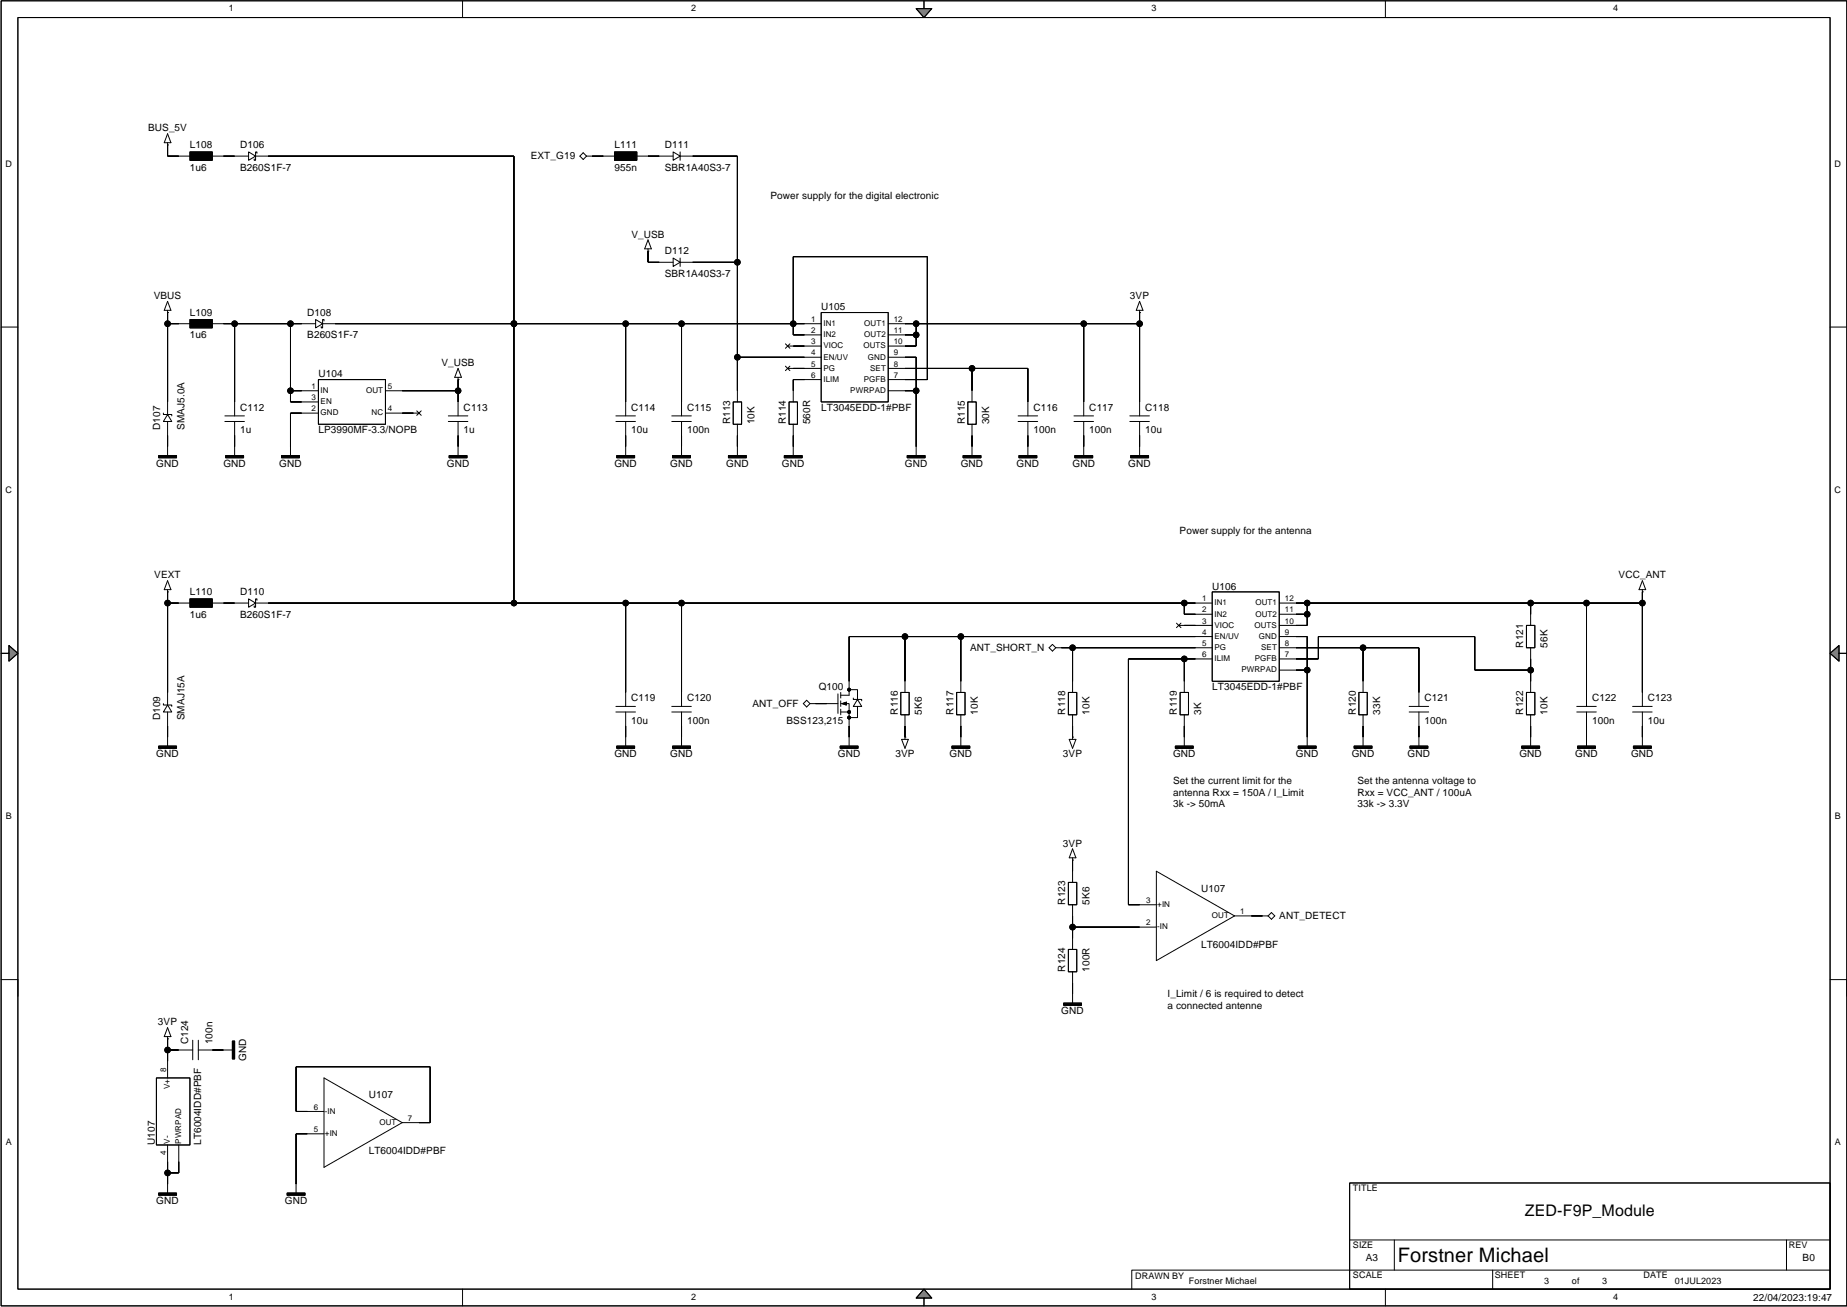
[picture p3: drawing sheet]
<svg xmlns="http://www.w3.org/2000/svg" width="420mm" height="297mm" viewBox="0 0 420 297" stroke-linecap="round" stroke-linejoin="round" font-family="sans-serif">
<path d="M416 148.5l2-1.8v1.8h1.8h-1.8v1.8z" fill-rule="evenodd" fill="#808080" stroke="#000" stroke-width=".23"/>
<path d="M418 148.5v1.8l-2-1.8 2-1.8v1.8h1.8" fill="none" stroke="#000" stroke-width=".23"/>
<path d="M210 .2v1.8h1.8l-1.8 2-1.8-2h1.8z" fill-rule="evenodd" fill="#808080" stroke="#000" stroke-width=".23"/>
<path d="M210 .2v1.8h1.8l-1.8 2-1.8-2h1.8" fill="none" stroke="#000" stroke-width=".23"/>
<path d="M2 146.7l2.1 1.8-2.1 1.8v-1.8h-1.7h1.7z" fill-rule="evenodd" fill="#808080" stroke="#000" stroke-width=".23"/>
<path d="M.3 148.5h1.7v1.8l2.1-1.8-2.1-1.8v1.8M306.8 288.7h-49.6v4.3M306.8 281.8h109.2M316.9 281.8v6.9M339.3 288.7v4.3M406.1 281.8v6.9" fill="none" stroke="#000" stroke-width=".23"/>
<path d="M210 293l1.8 2h-1.8v1.8v-1.8h-1.8z" fill-rule="evenodd" fill="#808080" stroke="#000" stroke-width=".23"/>
<g fill="none" stroke="#000" stroke-width=".23">
<path d="M.3 .2h419.5v296.6h-419.5zM4.1 4h411.9v289h-411.9zM105.1 .2v3.8M314.9 .2v3.8M38.1 32.9h.1M38.1 32.4v3.1h5.1M38.1 30.4l.8 2h-1.6zM43.2 34.5h5v1.9h-5zM48.2 35.5h8.3M56.5 34.5l1.6 1-1.6 .9zM58.1 35.5h58.7v101.6M58.4 34.8v-.3h-.3v1.9h-.3v-.3"/>
<path d="M132.6 34.7l.7 .8-.7 .7-.8-.7zM133.3 35.5h6.4M139.7 34.5h5v1.9h-5zM144.7 35.5h8.3M153 34.5l1.6 1-1.6 .9zM154.6 35.5h13v55.8M154.6 34.5v1.9M147.3 57.1h.1M147.3 56.6v3h5.7M147.3 54.5l.7 2.1h-1.5zM153 58.7l1.6 .9-1.6 1zM154.6 59.6h13"/>
<path d="M154.6 58.7v1.9M.3 74.3h3.8M38.1 71h.1M38.1 73.6h5.1M38.1 68.5l.8 2h-1.6zM38.1 70.5v23.7M43.2 72.6h5v1.9h-5zM48.2 73.6h23.5M53.3 73.6v20.9M66 73.6v17.7h6.4M71.7 72.6l1.6 1-1.6 .9zM73.3 73.6h113.3"/>
<path d="M73.6 72.9v-.3h-.3v1.9h-.3v-.3M116.8 73.6h.1M142.2 73.6v20.9M154.9 73.6v20.9M178.5 78.1l.5 .5-.5 .6M179 78.6h7.6M179.5 78.1l-.5 .5 .5 .6M186.6 71h15.3v20.3h-15.3zM186.6 76.1h-6.3v-17.8h30.5v28h-8.9M201.9 73.6h57.1M201.9 76.1h6.3M208.2 73.6v5h-6.3"/>
<path d="M246.3 73.6v20.9M259 71h.1M259 70.5v24M259 68.5l.8 2h-1.5zM416 74.3h3.8M37.1 93.9v.3h1.9v.3M38.1 94.2l.9 1.6h-1.9zM38.1 95.8v7.7M51.1 94.5h4.4M51.1 95.8h4.4M53.3 95.8v7.7M66 88.8h6.4"/>
<path d="M72.4 86.3h15.2v10.1h-15.2zM72.4 93.9h-6.4v9.6M87.6 88.8h16.5M87.6 93.9h7.6M94.7 93.4l.5 .5-.5 .5M95.7 93.4l-.5 .5 .5 .5M101.9 94.5h4.4M101.9 95.8h4.4M104.1 86.3h.1M104.1 85.8v8.7M104.1 95.8v7.7M104.1 83.7l.8 2.1h-1.5z"/>
<path d="M140 94.5h4.4M140 95.8h4.4M142.2 95.8v7.7M152.7 94.5h4.4M152.7 95.8h4.4M154.9 95.8v7.7M166.6 91.3h2v5.1h-2zM167.6 81.2h19M167.6 96.4v7.1M178.5 83.2l.5 .5-.5 .5M179 83.7h7.6M179.3 91.3h2v5.1h-2z"/>
<path d="M179.5 83.2l-.5 .5 .5 .5M180.3 96.4v7.1M186.6 86.3h-6.3v5M201.9 81.2h6.3v22.3M201.9 83.7h31.7v10.8M201.9 88.8h6.3M220 91.3h1.9v5.1h-1.9zM220.9 83.7v7.6M220.9 96.4v7.1M231.4 94.5h4.4M231.4 95.8h4.4M233.6 95.8v7.7"/>
<path d="M244.1 94.5h4.4M244.1 95.8h4.4M246.3 95.8v7.7M256.8 94.5h4.4M256.8 95.8h4.4M259 95.8v7.7M36.1 103.5h4v.5h-4zM51.3 103.5h4.1v.5h-4.1zM64 103.5h4.1v.5h-4.1zM102.1 103.5h4v.5h-4zM140.2 103.5h4v.5h-4zM152.9 103.5h4v.5h-4z"/>
<path d="M165.6 103.5h4v.5h-4zM178.3 103.5h4v.5h-4zM206.2 103.5h4.1v.5h-4.1zM218.9 103.5h4.1v.5h-4.1zM231.6 103.5h4.1v.5h-4.1zM244.3 103.5h4.1v.5h-4.1zM257 103.5h4.1v.5h-4.1zM38.1 134.5h.1M38.1 134v26.2M38.1 137.1h5.1M38.1 132l.8 2h-1.6zM43.2 136.1h5v1.9h-5z"/>
<path d="M48.2 137.1h8.3M56.5 136.1l1.6 1-1.6 .9zM58.1 137.1h217.4M58.4 136.4v-.3h-.3v1.9h-.3v-.3M142.2 137.1v23.4M154.9 137.1v23.4M269.2 137.1v2.5h6.3M275.5 134.5h15.3v20.3h-15.3zM290.8 137.1h82.5M290.8 139.6h6.3M297.1 137.1v5h-6.3M347.9 137.1v5"/>
<path d="M360.6 137.1v23.4M373.3 134.5h.1M373.3 134v26.5M373.3 132l.8 2h-1.6zM37.1 159.9v.3h1.9v.3M183.3 159.1l.8 .8-.8 .8-.7-.8zM184.1 159.9h6.4M190.5 157.7v4.4M191.1 159.9h.3M191.1 157.4v1.2M191.1 159.3v1.2M191.4 159.9l1-.3v.6z"/>
<path d="M192.4 159.9h.6v1.9h-1.9M193 156.7h1.9v2.3M193.9 158.6v.4h2v.3M194.9 159l1 1.5h-2zM204.7 157.4h1.9v5h-1.9zM205.7 144.7v12.7M217.4 157.4h1.9v5h-1.9zM218.4 144.7v12.7M239.2 146.5l.8 .7-.8 .8-.7-.8zM240 147.2h35.5M242.8 157.4h1.9v5h-1.9zM243.8 147.2v10.2"/>
<path d="M267.4 141.6l.5 .5-.5 .5M267.9 142.1h7.6M268.2 157.4h1.9v5h-1.9zM268.4 141.6l-.5 .5 .5 .5M269.2 149.8v7.6M275.5 144.7h-82.5v13.3h-1.9M275.5 149.8h-19v55.8h6.3M290.8 144.7h6.3v24.9M290.8 149.8h8.9v-5.1h35.5v7.6h12.7M290.8 147.2h31.7v13.3M290.8 152.3h6.3M308.9 157.4h1.9v5h-1.9z"/>
<path d="M309.8 147.2v10.2M346.9 157.4h2v5h-2zM346.9 142.1h2v5.1h-2zM347.9 147.2v10.2M36.1 169.6h4v.5h-4zM38.1 160.2l.9 1.6h-1.9zM38.1 161.8v7.8M140 160.5h4.4M140 161.8h4.4M140.2 169.6h4v.5h-4zM142.2 161.8v7.8M152.7 160.5h4.4"/>
<path d="M152.7 161.8h4.4M152.9 169.6h4v.5h-4zM154.9 161.8v7.8M191 169.6h4v.5h-4zM191.1 161.2v1.2M193 161.8v7.8M194.9 160.5v2.6h-2.2M196.5 162.8h.1M204.9 168h1.6l-.8 2.1zM205.7 167.5h.1M205.7 162.4v5.6M216.4 169.6h4v.5h-4z"/>
<path d="M218.4 162.4v7.2M243 168h1.5l-.7 2.1zM243.8 167.5h.1M243.8 162.4v5.6M267.1 169.6h4.1v.5h-4.1zM269.2 162.4v7.2M295.1 169.6h4v.5h-4zM307.8 169.6h4v.5h-4zM309.8 162.4v7.2M320.3 160.5h4.4M320.3 161.8h4.4M320.5 169.6h4v.5h-4z"/>
<path d="M322.5 161.8v7.8M345.9 169.6h4v.5h-4zM347.9 162.4v7.2M358.4 160.5h4.4M358.4 161.8h4.4M358.6 169.6h4v.5h-4zM360.6 161.8v7.8M371.1 160.5h4.4M371.1 161.8h4.4M371.3 169.6h4v.5h-4zM373.3 161.8v7.8M243.8 195.5h.1"/>
<path d="M243.8 195v5.5M243.8 192.9l.7 2.1h-1.5zM262.8 198l17.8 10.2-17.8 10.1zM242.8 200.5h1.9v5.1h-1.9zM242.8 215.8h1.9v5.1h-1.9zM243.8 205.6v10.2M243.8 210.7h19M280.6 208.2h7.6M289 207.4l.7 .8-.7 .7-.8-.7zM.3 222.6h3.8v3.8M38.1 236.1h.1M38.1 235.6v9.4"/>
<path d="M38.1 233.6l.8 2h-1.6zM38.1 238.6h5.7M43.8 236.4v4.5M45.1 238.6h7.7M45.1 236.4v4.5M52.8 236.6h.5v4.1h-.5zM241.8 228h4v.5h-4zM243.8 220.9v7.1M416 222.6h3.8v3.8M35.6 245h7.6v15.2h-7.6zM73.6 252.6h-6.3v-10.2h30.5v12.7h-6.4M73.6 257.7h-6.3v13.4"/>
<path d="M73.6 245l17.8 10.1-17.8 10.2zM36.1 271.1h4v.5h-4zM38.1 260.2v10.9M40.6 260.2v6.4h-2.5M65.3 271.1h4v.5h-4zM306.8 268.9h109.2v24.1h-109.2zM105.1 293v3.8M210 295h-1.8l1.8-2 1.8 2h-1.8v1.8M306.8 288.7h109.2M314.9 293v3.8"/>
<circle cx="167.6" cy="59.6" r=".63"/>
<circle cx="38.1" cy="73.6" r=".63"/>
<circle cx="53.3" cy="73.6" r=".63"/>
<circle cx="66" cy="73.6" r=".63"/>
<circle cx="116.8" cy="73.6" r=".63"/>
<circle cx="142.2" cy="73.6" r=".63"/>
<circle cx="154.9" cy="73.6" r=".63"/>
<circle cx="180.3" cy="73.6" r=".63"/>
<circle cx="208.2" cy="76.1" r=".63"/>
<circle cx="208.2" cy="73.6" r=".63"/>
<circle cx="246.3" cy="73.6" r=".63"/>
<circle cx="259" cy="73.6" r=".63"/>
<circle cx="66" cy="88.8" r=".63"/>
<circle cx="104.1" cy="88.8" r=".63"/>
<circle cx="167.6" cy="81.2" r=".63"/>
<circle cx="208.2" cy="88.8" r=".63"/>
<circle cx="220.9" cy="83.7" r=".63"/>
<circle cx="38.1" cy="137.1" r=".63"/>
<circle cx="116.8" cy="137.1" r=".63"/>
<circle cx="142.2" cy="137.1" r=".63"/>
<circle cx="154.9" cy="137.1" r=".63"/>
<circle cx="269.2" cy="137.1" r=".63"/>
<circle cx="297.1" cy="139.6" r=".63"/>
<circle cx="297.1" cy="137.1" r=".63"/>
<circle cx="347.9" cy="137.1" r=".63"/>
<circle cx="360.6" cy="137.1" r=".63"/>
<circle cx="373.3" cy="137.1" r=".63"/>
<circle cx="193" cy="156.7" r=".32"/>
<circle cx="205.7" cy="144.7" r=".63"/>
<circle cx="218.4" cy="144.7" r=".63"/>
<circle cx="243.8" cy="147.2" r=".63"/>
<circle cx="269.2" cy="149.8" r=".63"/>
<circle cx="297.1" cy="152.3" r=".63"/>
<circle cx="309.8" cy="147.2" r=".63"/>
<circle cx="347.9" cy="152.3" r=".63"/>
<circle cx="193" cy="161.8" r=".32"/>
<circle cx="193" cy="163.1" r=".32"/>
<circle cx="243.8" cy="210.7" r=".63"/>
<circle cx="38.1" cy="238.6" r=".63"/>
<circle cx="38.1" cy="266.6" r=".63"/>
</g>
<g fill="#000" stroke="#000" stroke-width=".23">
<path d="M38.1 32.9v2.6z" fill-rule="evenodd"/>
<path d="M38.1 35.5h2.5z" fill-rule="evenodd"/>
<path d="M43.2 34.5h5v1.9h-5z" fill-rule="evenodd"/>
<path d="M50.8 35.5h2.5z" fill-rule="evenodd"/>
<path d="M60.9 35.5h55.9z" fill-rule="evenodd"/>
<path d="M116.8 35.5v38.1z" fill-rule="evenodd"/>
<path d="M134.6 35.5h2.5z" fill-rule="evenodd"/>
<path d="M139.7 34.5h5v1.9h-5z" fill-rule="evenodd"/>
<path d="M147.3 35.5h2.5z" fill-rule="evenodd"/>
<path d="M157.4 35.5h10.2z" fill-rule="evenodd"/>
<path d="M167.6 35.5v24.1z" fill-rule="evenodd"/>
<path d="M147.3 57.1v2.5z" fill-rule="evenodd"/>
<path d="M147.3 59.6h2.5z" fill-rule="evenodd"/>
<path d="M157.4 59.6h10.2z" fill-rule="evenodd"/>
<path d="M167.6 59.6v21.6z" fill-rule="evenodd"/>
<path d="M180.3 58.3v15.3z" fill-rule="evenodd"/>
<path d="M180.3 58.3h30.5z" fill-rule="evenodd"/>
<path d="M210.8 58.3v28z" fill-rule="evenodd"/>
<path d="M38.1 71v2.6z" fill-rule="evenodd"/>
<path d="M38.1 73.6v17.7z" fill-rule="evenodd"/>
<path d="M38.1 73.6h2.5z" fill-rule="evenodd"/>
<path d="M43.2 72.6h5v1.9h-5z" fill-rule="evenodd"/>
<path d="M50.8 73.6h2.5z" fill-rule="evenodd"/>
<path d="M53.3 73.6v17.7z" fill-rule="evenodd"/>
<path d="M53.3 73.6h12.7z" fill-rule="evenodd"/>
<path d="M66 73.6v15.2z" fill-rule="evenodd"/>
<path d="M66 73.6h2.6z" fill-rule="evenodd"/>
<path d="M116.8 73.6v63.5z" fill-rule="evenodd"/>
<path d="M76.2 73.6h40.6z" fill-rule="evenodd"/>
<path d="M116.8 73.6h25.4z" fill-rule="evenodd"/>
<path d="M142.2 73.6v17.7z" fill-rule="evenodd"/>
<path d="M154.9 73.6v17.7z" fill-rule="evenodd"/>
<path d="M142.2 73.6h12.7z" fill-rule="evenodd"/>
<path d="M180.3 73.6v2.5z" fill-rule="evenodd"/>
<path d="M154.9 73.6h25.4z" fill-rule="evenodd"/>
<path d="M180.3 78.6h2.5z" fill-rule="evenodd"/>
<path d="M180.3 73.6h2.5z" fill-rule="evenodd"/>
<path d="M180.3 76.1h2.5z" fill-rule="evenodd"/>
<path d="M205.7 78.6h2.5z" fill-rule="evenodd"/>
<path d="M208.2 76.1v2.5z" fill-rule="evenodd"/>
<path d="M205.7 76.1h2.5z" fill-rule="evenodd"/>
<path d="M208.2 73.6v2.5z" fill-rule="evenodd"/>
<path d="M205.7 73.6h2.5z" fill-rule="evenodd"/>
<path d="M208.2 73.6h38.1z" fill-rule="evenodd"/>
<path d="M246.3 73.6v17.7z" fill-rule="evenodd"/>
<path d="M246.3 73.6h12.7z" fill-rule="evenodd"/>
<path d="M259 71v2.6z" fill-rule="evenodd"/>
<path d="M259 73.6v17.7z" fill-rule="evenodd"/>
<path d="M38.1 99v2.5z" fill-rule="evenodd"/>
<path d="M53.3 99v2.5z" fill-rule="evenodd"/>
<path d="M66 88.8v2.5z" fill-rule="evenodd"/>
<path d="M66 93.9v7.6z" fill-rule="evenodd"/>
<path d="M66 88.8h2.6z" fill-rule="evenodd"/>
<path d="M66 91.3h2.6z" fill-rule="evenodd"/>
<path d="M66 93.9h2.6z" fill-rule="evenodd"/>
<path d="M91.4 93.9h2.6z" fill-rule="evenodd"/>
<path d="M104.1 86.3v2.5z" fill-rule="evenodd"/>
<path d="M104.1 88.8v2.5z" fill-rule="evenodd"/>
<path d="M91.4 88.8h12.7z" fill-rule="evenodd"/>
<path d="M104.1 99v2.5z" fill-rule="evenodd"/>
<path d="M142.2 99v2.5z" fill-rule="evenodd"/>
<path d="M154.9 99v2.5z" fill-rule="evenodd"/>
<path d="M167.6 99v2.5z" fill-rule="evenodd"/>
<path d="M167.6 81.2v7.6z" fill-rule="evenodd"/>
<path d="M180.3 86.3v2.5z" fill-rule="evenodd"/>
<path d="M180.3 99v2.5z" fill-rule="evenodd"/>
<path d="M180.3 83.7h2.5z" fill-rule="evenodd"/>
<path d="M180.3 86.3h2.5z" fill-rule="evenodd"/>
<path d="M167.6 81.2h15.2z" fill-rule="evenodd"/>
<path d="M205.7 81.2h2.5z" fill-rule="evenodd"/>
<path d="M208.2 81.2v7.6z" fill-rule="evenodd"/>
<path d="M205.7 88.8h2.5z" fill-rule="evenodd"/>
<path d="M208.2 88.8v12.7z" fill-rule="evenodd"/>
<path d="M205.7 86.3h5.1z" fill-rule="evenodd"/>
<path d="M220.9 99v2.5z" fill-rule="evenodd"/>
<path d="M220.9 83.7v5.1z" fill-rule="evenodd"/>
<path d="M205.7 83.7h15.2z" fill-rule="evenodd"/>
<path d="M233.6 99v2.5z" fill-rule="evenodd"/>
<path d="M233.6 83.7v7.6z" fill-rule="evenodd"/>
<path d="M220.9 83.7h12.7z" fill-rule="evenodd"/>
<path d="M246.3 99v2.5z" fill-rule="evenodd"/>
<path d="M259 99v2.5z" fill-rule="evenodd"/>
<path d="M36.1 103.5h4v.5h-4z" fill-rule="evenodd"/>
<path d="M51.3 103.5h4.1v.5h-4.1z" fill-rule="evenodd"/>
<path d="M64 103.5h4.1v.5h-4.1z" fill-rule="evenodd"/>
<path d="M102.1 103.5h4v.5h-4z" fill-rule="evenodd"/>
<path d="M140.2 103.5h4v.5h-4z" fill-rule="evenodd"/>
<path d="M152.9 103.5h4v.5h-4z" fill-rule="evenodd"/>
<path d="M165.6 103.5h4v.5h-4z" fill-rule="evenodd"/>
<path d="M178.3 103.5h4v.5h-4z" fill-rule="evenodd"/>
<path d="M206.2 103.5h4.1v.5h-4.1z" fill-rule="evenodd"/>
<path d="M218.9 103.5h4.1v.5h-4.1z" fill-rule="evenodd"/>
<path d="M231.6 103.5h4.1v.5h-4.1z" fill-rule="evenodd"/>
<path d="M244.3 103.5h4.1v.5h-4.1z" fill-rule="evenodd"/>
<path d="M257 103.5h4.1v.5h-4.1z" fill-rule="evenodd"/>
<path d="M38.1 134.5v2.6z" fill-rule="evenodd"/>
<path d="M38.1 137.1v20.3z" fill-rule="evenodd"/>
<path d="M38.1 137.1h2.5z" fill-rule="evenodd"/>
<path d="M43.2 136.1h5v1.9h-5z" fill-rule="evenodd"/>
<path d="M50.8 137.1h2.5z" fill-rule="evenodd"/>
<path d="M60.9 137.1h55.9z" fill-rule="evenodd"/>
<path d="M116.8 137.1h25.4z" fill-rule="evenodd"/>
<path d="M142.2 137.1v20.3z" fill-rule="evenodd"/>
<path d="M142.2 137.1h12.7z" fill-rule="evenodd"/>
<path d="M154.9 137.1v20.3z" fill-rule="evenodd"/>
<path d="M269.2 137.1v2.5z" fill-rule="evenodd"/>
<path d="M154.9 137.1h114.3z" fill-rule="evenodd"/>
<path d="M269.2 139.6h2.5z" fill-rule="evenodd"/>
<path d="M269.2 137.1h2.5z" fill-rule="evenodd"/>
<path d="M294.6 137.1h2.5z" fill-rule="evenodd"/>
<path d="M297.1 137.1v2.5z" fill-rule="evenodd"/>
<path d="M294.6 139.6h2.5z" fill-rule="evenodd"/>
<path d="M297.1 139.6v2.5z" fill-rule="evenodd"/>
<path d="M347.9 137.1v2.5z" fill-rule="evenodd"/>
<path d="M297.1 137.1h50.8z" fill-rule="evenodd"/>
<path d="M347.9 137.1h12.7z" fill-rule="evenodd"/>
<path d="M360.6 137.1v20.3z" fill-rule="evenodd"/>
<path d="M373.3 134.5v2.6z" fill-rule="evenodd"/>
<path d="M360.6 137.1h12.7z" fill-rule="evenodd"/>
<path d="M373.3 137.1v20.3z" fill-rule="evenodd"/>
<path d="M185.4 159.9h2.5z" fill-rule="evenodd"/>
<path d="M191.4 159.9l1-.3v.6z" fill-rule="evenodd"/>
<path d="M193 144.7v10.1z" fill-rule="evenodd"/>
<path d="M193 144.7h12.7z" fill-rule="evenodd"/>
<path d="M205.7 144.7v10.1z" fill-rule="evenodd"/>
<path d="M205.7 144.7h12.7z" fill-rule="evenodd"/>
<path d="M218.4 144.7v10.1z" fill-rule="evenodd"/>
<path d="M241.2 147.2h2.6z" fill-rule="evenodd"/>
<path d="M243.8 147.2v7.6z" fill-rule="evenodd"/>
<path d="M256.5 149.8v55.8z" fill-rule="evenodd"/>
<path d="M256.5 149.8h12.7z" fill-rule="evenodd"/>
<path d="M269.2 149.8v5z" fill-rule="evenodd"/>
<path d="M269.2 142.1h2.5z" fill-rule="evenodd"/>
<path d="M243.8 147.2h27.9z" fill-rule="evenodd"/>
<path d="M269.2 149.8h2.5z" fill-rule="evenodd"/>
<path d="M218.4 144.7h53.3z" fill-rule="evenodd"/>
<path d="M294.6 144.7h2.5z" fill-rule="evenodd"/>
<path d="M297.1 144.7v7.6z" fill-rule="evenodd"/>
<path d="M294.6 152.3h2.5z" fill-rule="evenodd"/>
<path d="M297.1 152.3v15.2z" fill-rule="evenodd"/>
<path d="M294.6 142.1h2.5z" fill-rule="evenodd"/>
<path d="M294.6 149.8h5.1z" fill-rule="evenodd"/>
<path d="M299.7 144.7v5.1z" fill-rule="evenodd"/>
<path d="M309.8 147.2v7.6z" fill-rule="evenodd"/>
<path d="M294.6 147.2h15.2z" fill-rule="evenodd"/>
<path d="M309.8 147.2h12.7z" fill-rule="evenodd"/>
<path d="M322.5 147.2v10.2z" fill-rule="evenodd"/>
<path d="M335.2 144.7v7.6z" fill-rule="evenodd"/>
<path d="M299.7 144.7h35.5z" fill-rule="evenodd"/>
<path d="M347.9 149.8v2.5z" fill-rule="evenodd"/>
<path d="M347.9 152.3v2.5z" fill-rule="evenodd"/>
<path d="M335.2 152.3h12.7z" fill-rule="evenodd"/>
<path d="M36.1 169.6h4v.5h-4z" fill-rule="evenodd"/>
<path d="M38.1 165v2.5z" fill-rule="evenodd"/>
<path d="M140.2 169.6h4v.5h-4z" fill-rule="evenodd"/>
<path d="M142.2 165v2.5z" fill-rule="evenodd"/>
<path d="M152.9 169.6h4v.5h-4z" fill-rule="evenodd"/>
<path d="M154.9 165v2.5z" fill-rule="evenodd"/>
<path d="M191 169.6h4v.5h-4z" fill-rule="evenodd"/>
<path d="M193 165v2.5z" fill-rule="evenodd"/>
<path d="M205.7 165v2.5z" fill-rule="evenodd"/>
<path d="M216.4 169.6h4v.5h-4z" fill-rule="evenodd"/>
<path d="M218.4 165v2.5z" fill-rule="evenodd"/>
<path d="M243.8 165v2.5z" fill-rule="evenodd"/>
<path d="M267.1 169.6h4.1v.5h-4.1z" fill-rule="evenodd"/>
<path d="M269.2 165v2.5z" fill-rule="evenodd"/>
<path d="M295.1 169.6h4v.5h-4z" fill-rule="evenodd"/>
<path d="M307.8 169.6h4v.5h-4z" fill-rule="evenodd"/>
<path d="M309.8 165v2.5z" fill-rule="evenodd"/>
<path d="M320.5 169.6h4v.5h-4z" fill-rule="evenodd"/>
<path d="M322.5 165v2.5z" fill-rule="evenodd"/>
<path d="M345.9 169.6h4v.5h-4z" fill-rule="evenodd"/>
<path d="M347.9 165v2.5z" fill-rule="evenodd"/>
<path d="M358.6 169.6h4v.5h-4z" fill-rule="evenodd"/>
<path d="M360.6 165v2.5z" fill-rule="evenodd"/>
<path d="M371.3 169.6h4v.5h-4z" fill-rule="evenodd"/>
<path d="M373.3 165v2.5z" fill-rule="evenodd"/>
<path d="M243.8 195.5v2.5z" fill-rule="evenodd"/>
<path d="M243.8 210.7v2.5z" fill-rule="evenodd"/>
<path d="M243.8 208.2v2.5z" fill-rule="evenodd"/>
<path d="M256.5 205.6h2.5z" fill-rule="evenodd"/>
<path d="M243.8 210.7h15.2z" fill-rule="evenodd"/>
<path d="M284.4 208.2h2.6z" fill-rule="evenodd"/>
<path d="M38.1 238.6v2.6z" fill-rule="evenodd"/>
<path d="M38.1 236.1v2.5z" fill-rule="evenodd"/>
<path d="M38.1 238.6h2.5z" fill-rule="evenodd"/>
<path d="M48.2 238.6h2.6z" fill-rule="evenodd"/>
<path d="M241.8 228h4v.5h-4z" fill-rule="evenodd"/>
<path d="M243.8 223.4v2.5z" fill-rule="evenodd"/>
<path d="M52.8 236.6h.5v4.1h-.5z" fill-rule="evenodd"/>
<path d="M67.3 242.4v10.2z" fill-rule="evenodd"/>
<path d="M67.3 257.7v11.4z" fill-rule="evenodd"/>
<path d="M67.3 252.6h2.5z" fill-rule="evenodd"/>
<path d="M67.3 257.7h2.5z" fill-rule="evenodd"/>
<path d="M67.3 242.4h30.5z" fill-rule="evenodd"/>
<path d="M95.2 255.1h2.6z" fill-rule="evenodd"/>
<path d="M97.8 242.4v12.7z" fill-rule="evenodd"/>
<path d="M36.1 271.1h4v.5h-4z" fill-rule="evenodd"/>
<path d="M38.1 266.6v2.5z" fill-rule="evenodd"/>
<path d="M38.1 264v2.6z" fill-rule="evenodd"/>
<path d="M38.1 266.6h2.5z" fill-rule="evenodd"/>
<path d="M40.6 264v2.6z" fill-rule="evenodd"/>
<path d="M65.3 271.1h4v.5h-4z" fill-rule="evenodd"/>
<circle cx="167.6" cy="59.6" r=".63"/>
<circle cx="38.1" cy="73.6" r=".63"/>
<circle cx="53.3" cy="73.6" r=".63"/>
<circle cx="66" cy="73.6" r=".63"/>
<circle cx="116.8" cy="73.6" r=".63"/>
<circle cx="142.2" cy="73.6" r=".63"/>
<circle cx="154.9" cy="73.6" r=".63"/>
<circle cx="180.3" cy="73.6" r=".63"/>
<circle cx="208.2" cy="76.1" r=".63"/>
<circle cx="208.2" cy="73.6" r=".63"/>
<circle cx="246.3" cy="73.6" r=".63"/>
<circle cx="259" cy="73.6" r=".63"/>
<circle cx="66" cy="88.8" r=".63"/>
<circle cx="104.1" cy="88.8" r=".63"/>
<circle cx="167.6" cy="81.2" r=".63"/>
<circle cx="208.2" cy="88.8" r=".63"/>
<circle cx="220.9" cy="83.7" r=".63"/>
<circle cx="38.1" cy="137.1" r=".63"/>
<circle cx="116.8" cy="137.1" r=".63"/>
<circle cx="142.2" cy="137.1" r=".63"/>
<circle cx="154.9" cy="137.1" r=".63"/>
<circle cx="269.2" cy="137.1" r=".63"/>
<circle cx="297.1" cy="139.6" r=".63"/>
<circle cx="297.1" cy="137.1" r=".63"/>
<circle cx="347.9" cy="137.1" r=".63"/>
<circle cx="360.6" cy="137.1" r=".63"/>
<circle cx="373.3" cy="137.1" r=".63"/>
<circle cx="193" cy="156.7" r=".32"/>
<circle cx="205.7" cy="144.7" r=".63"/>
<circle cx="218.4" cy="144.7" r=".63"/>
<circle cx="243.8" cy="147.2" r=".63"/>
<circle cx="269.2" cy="149.8" r=".63"/>
<circle cx="297.1" cy="152.3" r=".63"/>
<circle cx="309.8" cy="147.2" r=".63"/>
<circle cx="347.9" cy="152.3" r=".63"/>
<circle cx="193" cy="161.8" r=".32"/>
<circle cx="193" cy="163.1" r=".32"/>
<circle cx="243.8" cy="210.7" r=".63"/>
<circle cx="38.1" cy="238.6" r=".63"/>
<circle cx="38.1" cy="266.6" r=".63"/>
</g>
<text font-size="4.5" x="317.7" y="286.9">Forstner Michael</text>
<text font-size="3.6" x="346.6" y="276.3">ZED-F9P_Module</text>
<g font-size="2.3">
<text x="33.7" y="29.9">BUS_5V</text>
<text x="43.2" y="33.7">L108</text>
<text x="54.6" y="33.7">D106</text>
<text x="139.7" y="33.7">L111</text>
<text x="151.1" y="33.7">D111</text>
<text x="43.2" y="38.8">1u6</text>
<text x="54.6" y="38.8">B260S1F-7</text>
<text x="120.6" y="36.2">EXT_G19</text>
<text x="139.7" y="38.8">955n</text>
<text x="151.1" y="38.8">SBR1A40S3-7</text>
<text x="175.1" y="45.1">Power supply for the digital electronic</text>
<text x="143.5" y="54">V_USB</text>
<text x="151.1" y="57.8">D112</text>
<text x="151.1" y="62.9">SBR1A40S3-7</text>
<text x="34.9" y="68">VBUS</text>
<text x="43.2" y="71.8">L109</text>
<text x="69.8" y="71.8">D108</text>
<text x="186.6" y="70.5">U105</text>
<text x="256.8" y="68">3VP</text>
<text x="43.2" y="76.9">1u6</text>
<text x="69.8" y="76.9">B260S1F-7</text>
<text x="100.3" y="83.2">V_USB</text>
<text x="72.4" y="85.7">U104</text>
<text x="54.6" y="93.4">C112</text>
<text x="105.4" y="93.4">C113</text>
<text x="143.5" y="93.4">C114</text>
<text x="156.2" y="93.4">C115</text>
<text x="186.6" y="93.4">LT3045EDD-1#PBF</text>
<text x="234.9" y="93.4">C116</text>
<text x="247.6" y="93.4">C117</text>
<text x="260.3" y="93.4">C118</text>
<text x="36.4" y="97.7" transform="rotate(-90 36.4 97.7)">D107</text>
<text x="42" y="97.7" transform="rotate(-90 42 97.7)">SMAJ5.0A</text>
<text x="54.6" y="98.5">1u</text>
<text x="72.4" y="98.5">LP3990MF-3.3/NOPB</text>
<text x="105.4" y="98.5">1u</text>
<text x="143.5" y="98.5">10u</text>
<text x="156.2" y="98.5">100n</text>
<text x="165.9" y="96.4" transform="rotate(-90 165.9 96.4)">R113</text>
<text x="171.5" y="96.4" transform="rotate(-90 171.5 96.4)">10K</text>
<text x="178.6" y="96.4" transform="rotate(-90 178.6 96.4)">R114</text>
<text x="184.2" y="96.4" transform="rotate(-90 184.2 96.4)">560R</text>
<text x="219.3" y="96.4" transform="rotate(-90 219.3 96.4)">R115</text>
<text x="224.8" y="96.4" transform="rotate(-90 224.8 96.4)">30K</text>
<text x="234.9" y="98.5">100n</text>
<text x="247.6" y="98.5">100n</text>
<text x="260.3" y="98.5">10u</text>
<text x="35.5" y="106.1">GND</text>
<text x="50.8" y="106.1">GND</text>
<text x="63.5" y="106.1">GND</text>
<text x="101.6" y="106.1">GND</text>
<text x="139.6" y="106.1">GND</text>
<text x="152.3" y="106.1">GND</text>
<text x="165" y="106.1">GND</text>
<text x="177.7" y="106.1">GND</text>
<text x="205.7" y="106.1">GND</text>
<text x="218.4" y="106.1">GND</text>
<text x="231.1" y="106.1">GND</text>
<text x="243.8" y="106.1">GND</text>
<text x="256.5" y="106.1">GND</text>
<text x="268.1" y="121.3">Power supply for the antenna</text>
<text x="35.1" y="131.5">VEXT</text>
<text x="367.9" y="131.5">VCC_ANT</text>
<text x="43.2" y="135.3">L110</text>
<text x="54.6" y="135.3">D110</text>
<text x="275.5" y="134">U106</text>
<text x="43.2" y="140.4">1u6</text>
<text x="54.6" y="140.4">B260S1F-7</text>
<text x="220.5" y="147.9">ANT_SHORT_N</text>
<text x="346.2" y="147.2" transform="rotate(-90 346.2 147.2)">R121</text>
<text x="351.8" y="147.2" transform="rotate(-90 351.8 147.2)">56K</text>
<text x="143.5" y="159.4">C119</text>
<text x="156.2" y="159.4">C120</text>
<text x="171" y="160.6">ANT_OFF</text>
<text x="186.1" y="156.9">Q100</text>
<text x="275.5" y="156.9">LT3045EDD-1#PBF</text>
<text x="323.8" y="159.4">C121</text>
<text x="361.9" y="159.4">C122</text>
<text x="374.6" y="159.4">C123</text>
<text x="36.4" y="163.7" transform="rotate(-90 36.4 163.7)">D109</text>
<text x="42" y="163.7" transform="rotate(-90 42 163.7)">SMAJ15A</text>
<text x="143.5" y="164.5">10u</text>
<text x="156.2" y="164.5">100n</text>
<text x="178.8" y="164.5">BSS123,215</text>
<text x="204" y="162.4" transform="rotate(-90 204 162.4)">R116</text>
<text x="209.6" y="162.4" transform="rotate(-90 209.6 162.4)">5K6</text>
<text x="216.7" y="162.4" transform="rotate(-90 216.7 162.4)">R117</text>
<text x="222.3" y="162.4" transform="rotate(-90 222.3 162.4)">10K</text>
<text x="242.1" y="162.4" transform="rotate(-90 242.1 162.4)">R118</text>
<text x="247.6" y="162.4" transform="rotate(-90 247.6 162.4)">10K</text>
<text x="267.5" y="162.4" transform="rotate(-90 267.5 162.4)">R119</text>
<text x="273" y="162.4" transform="rotate(-90 273 162.4)">3K</text>
<text x="308.1" y="162.4" transform="rotate(-90 308.1 162.4)">R120</text>
<text x="313.7" y="162.4" transform="rotate(-90 313.7 162.4)">33K</text>
<text x="323.8" y="164.5">100n</text>
<text x="346.2" y="162.4" transform="rotate(-90 346.2 162.4)">R122</text>
<text x="351.8" y="162.4" transform="rotate(-90 351.8 162.4)">10K</text>
<text x="361.9" y="164.5">100n</text>
<text x="374.6" y="164.5">10u</text>
<text x="35.5" y="172.1">GND</text>
<text x="139.6" y="172.1">GND</text>
<text x="152.3" y="172.1">GND</text>
<text x="190.4" y="172.1">GND</text>
<text x="203.5" y="172.1">3VP</text>
<text x="215.8" y="172.1">GND</text>
<text x="241.6" y="172.1">3VP</text>
<text x="266.6" y="172.1">GND</text>
<text x="294.5" y="172.1">GND</text>
<text x="307.2" y="172.1">GND</text>
<text x="319.9" y="172.1">GND</text>
<text x="345.3" y="172.1">GND</text>
<text x="358" y="172.1">GND</text>
<text x="370.7" y="172.1">GND</text>
<text x="266.6" y="178.2">Set the current limit for the</text>
<text x="308.5" y="178.2">Set the antenna voltage to</text>
<text x="266.6" y="180.8">antenna Rxx = 150A / I_Limit</text>
<text x="266.6" y="183.5">3k -&gt; 50mA</text>
<text x="308.5" y="180.8">Rxx = VCC_ANT / 100uA</text>
<text x="308.5" y="183.5">33k -&gt; 3.3V</text>
<text x="241.6" y="192.4">3VP</text>
<text x="273" y="202.6">U107</text>
<text x="242.1" y="205.6" transform="rotate(-90 242.1 205.6)">R123</text>
<text x="247.6" y="205.6" transform="rotate(-90 247.6 205.6)">5K6</text>
<text x="290.8" y="208.8">ANT_DETECT</text>
<text x="273" y="215.4">LT6004IDD#PBF</text>
<text x="242.1" y="220.9" transform="rotate(-90 242.1 220.9)">R124</text>
<text x="247.6" y="220.9" transform="rotate(-90 247.6 220.9)">100R</text>
<text x="265.4" y="226.6">I_Limit / 6 is required to detect</text>
<text x="35.9" y="233">3VP</text>
<text x="241.2" y="230.5">GND</text>
<text x="265.4" y="229.2">a connected antenne</text>
<text x="42.8" y="237.4" transform="rotate(-90 42.8 237.4)">C124</text>
<text x="48.3" y="237.4" transform="rotate(-90 48.3 237.4)">100n</text>
<text x="55.9" y="241.2" transform="rotate(-90 55.9 241.2)">GND</text>
<text x="83.8" y="249.5">U107</text>
<text x="35.2" y="260.2" transform="rotate(-90 35.2 260.2)">U107</text>
<text x="45.8" y="260.2" transform="rotate(-90 45.8 260.2)">LT6004IDD#PBF</text>
<text x="83.8" y="262.2">LT6004IDD#PBF</text>
<text x="35.5" y="273.7">GND</text>
<text x="64.7" y="273.7">GND</text>
<text x="310.4" y="286.6">A3</text>
<text x="409.7" y="286.6">B0</text>
<text x="398.5" y="295.8">22/04/2023:19:47</text>
</g>
<g font-size="2">
<text x="52" y="2.6">1</text>
<text x="157.1" y="2.6">2</text>
<text x="261.7" y="2.6">3</text>
<text x="366.6" y="2.6">4</text>
<text x="1.3" y="37.9">D</text>
<text x="417" y="37.9">D</text>
<text x="1.3" y="112">C</text>
<text x="417" y="112">C</text>
<text x="1.3" y="186.2">B</text>
<text x="417" y="186.2">B</text>
<text x="1.3" y="260.3">A</text>
<text x="417" y="260.3">A</text>
<text x="307.5" y="270.7">TITLE</text>
<text x="307.5" y="283.6">SIZE</text>
<text x="406.6" y="283.6">REV</text>
<text x="258" y="290.7">DRAWN BY</text>
<text x="270.2" y="291.7">Forstner Michael</text>
<text x="307.5" y="290.5">SCALE</text>
<text x="339.8" y="290.5">SHEET</text>
<text x="350.9" y="291.7">3</text>
<text x="357.3" y="291.7">of</text>
<text x="364.2" y="291.7">3</text>
<text x="373.5" y="290.5">DATE</text>
<text x="380.7" y="291.7">01JUL2023</text>
<text x="52" y="295.4">1</text>
<text x="157.1" y="295.4">2</text>
<text x="261.7" y="295.4">3</text>
<text x="366.6" y="295.4">4</text>
</g>
<g font-size="1.8">
<text x="184.4" y="75.7">2</text>
<text x="184.4" y="73.2">1</text>
<text x="187.2" y="74.1">IN1</text>
<text x="187.2" y="76.7">IN2</text>
<text x="196.4" y="74.1">OUT1</text>
<text x="196.4" y="76.7">OUT2</text>
<text x="203.2" y="75.7">11</text>
<text x="203.2" y="73.2">12</text>
<text x="184.4" y="78.2">3</text>
<text x="184.4" y="83.3">5</text>
<text x="184.4" y="80.8">4</text>
<text x="187.2" y="81.7">EN/UV</text>
<text x="187.2" y="79.2">VIOC</text>
<text x="196.2" y="79.2">OUTS</text>
<text x="197.3" y="81.7">GND</text>
<text x="203.2" y="80.8">9</text>
<text x="203.2" y="78.2">10</text>
<text x="203.2" y="83.3">8</text>
<text x="70.8" y="88.4">1</text>
<text x="72.9" y="89.3">IN</text>
<text x="83.2" y="89.3">OUT</text>
<text x="88.1" y="88.4">5</text>
<text x="184.4" y="85.9">6</text>
<text x="187.2" y="84.3">PG</text>
<text x="187.2" y="86.8">ILIM</text>
<text x="193.3" y="89.3">PWRPAD</text>
<text x="196.3" y="86.8">PGFB</text>
<text x="197.8" y="84.3">SET</text>
<text x="203.2" y="85.9">7</text>
<text x="70.8" y="93.5">2</text>
<text x="70.8" y="90.9">3</text>
<text x="72.9" y="91.9">EN</text>
<text x="72.9" y="94.4">GND</text>
<text x="84.4" y="94.4">NC</text>
<text x="88.1" y="93.5">4</text>
<text x="273.2" y="136.6">1</text>
<text x="276" y="137.6">IN1</text>
<text x="285.3" y="137.6">OUT1</text>
<text x="292" y="136.6">12</text>
<text x="273.2" y="139.2">2</text>
<text x="273.2" y="141.7">3</text>
<text x="276" y="140.1">IN2</text>
<text x="276" y="142.7">VIOC</text>
<text x="285.1" y="142.7">OUTS</text>
<text x="285.3" y="140.1">OUT2</text>
<text x="292" y="141.7">10</text>
<text x="292" y="139.2">11</text>
<text x="273.2" y="149.3">6</text>
<text x="273.2" y="146.8">5</text>
<text x="273.2" y="144.3">4</text>
<text x="276" y="145.2">EN/UV</text>
<text x="276" y="147.8">PG</text>
<text x="286.2" y="145.2">GND</text>
<text x="286.7" y="147.8">SET</text>
<text x="292" y="149.3">7</text>
<text x="292" y="146.8">8</text>
<text x="292" y="144.3">9</text>
<text x="276" y="150.3">ILIM</text>
<text x="282.1" y="152.8">PWRPAD</text>
<text x="285.2" y="150.3">PGFB</text>
<text x="260.5" y="205.2">3</text>
<text x="263" y="206.2">+IN</text>
<text x="275.4" y="208.7">OUT</text>
<text x="281.9" y="207.7">1</text>
<text x="260.5" y="210.3">2</text>
<text x="263" y="211.2">-IN</text>
<text x="37.8" y="243.7" transform="rotate(-90 37.8 243.7)">8</text>
<text x="38.6" y="247.5" transform="rotate(-90 38.6 247.5)">V+</text>
<text x="71.3" y="252.2">6</text>
<text x="71.3" y="257.3">5</text>
<text x="73.9" y="253.1">-IN</text>
<text x="86.2" y="255.7">OUT</text>
<text x="92.7" y="254.7">7</text>
<text x="37.8" y="262.5" transform="rotate(-90 37.8 262.5)">4</text>
<text x="38.6" y="260" transform="rotate(-90 38.6 260)">V-</text>
<text x="41.2" y="260" transform="rotate(-90 41.2 260)">PWRPAD</text>
<text x="73.9" y="258.2">+IN</text>
</g>
</svg>
